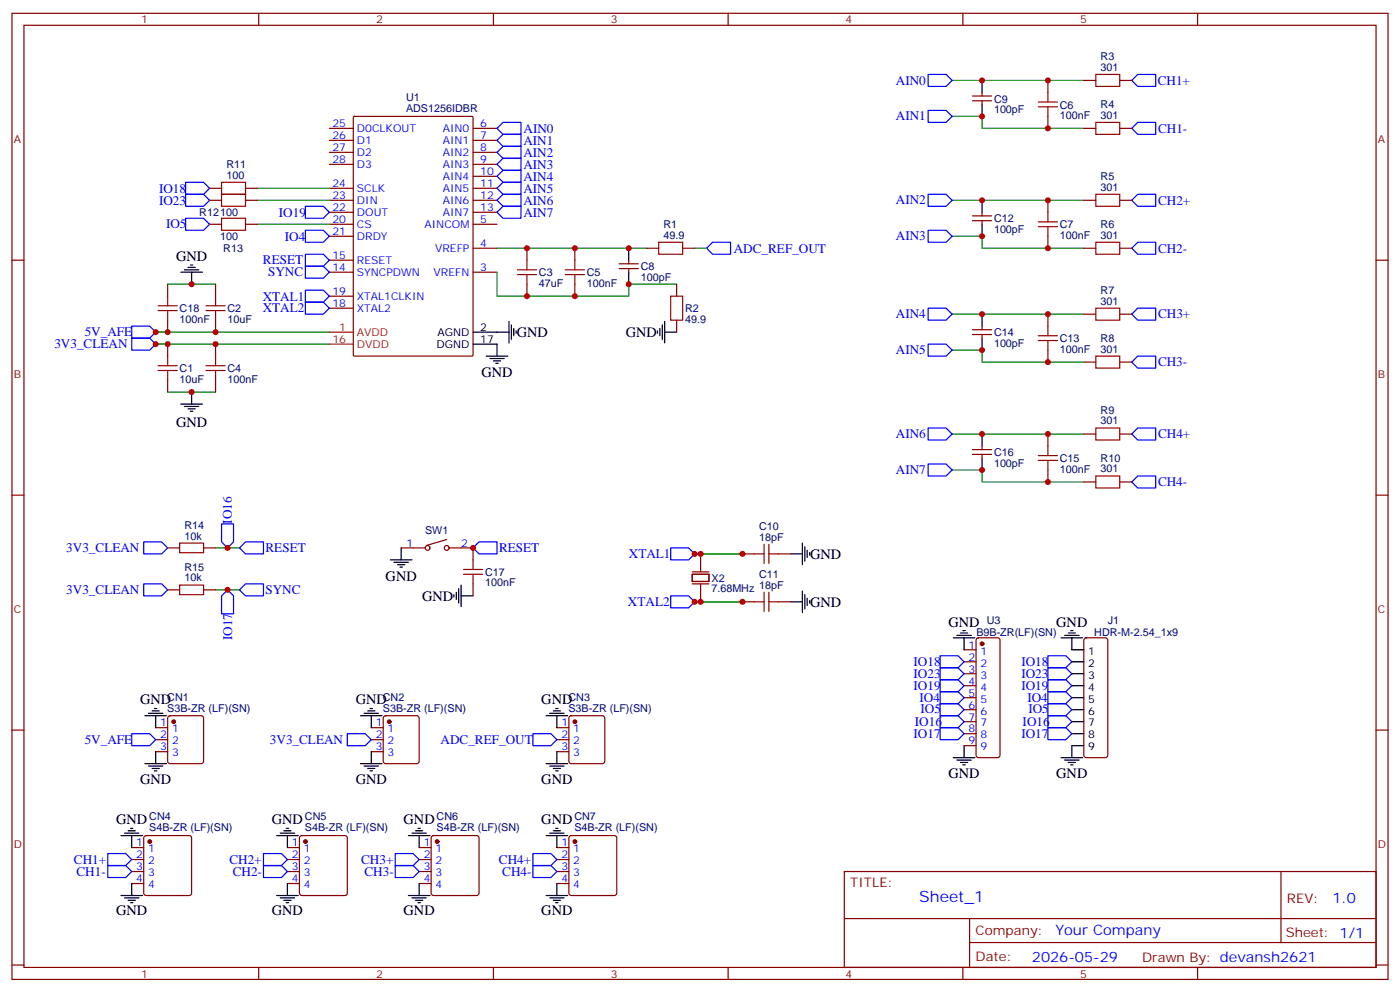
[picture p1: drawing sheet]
<svg xmlns="http://www.w3.org/2000/svg" width="412mm" height="292mm" viewBox="0 0 412 292" stroke-linecap="round" stroke-linejoin="round" font-family="sans-serif">
<g fill="none" stroke="#870000" stroke-width=".35">
<path d="M3.5 3.9h405.4v284.4h-405.4zM7.1 7.4h398.2v277.3h-398.2zM76.2 3.9v3.5M145.3 3.9v3.5M214.5 3.9v3.5M283.6 3.9v3.5M352.8 3.9v3.5M97 37.8h7.1M104.1 34.4l.3-.1h34.6l.3 .1v70.1l-.1 .3h-34.8l-.3-.2zM139.3 37.8h7.1M286.5 29.7h5.6M286.5 28.3h5.6"/>
<path d="M289.3 27.2v1.1M289.3 29.7v1M308.7 23.7v3.5M308.7 34.3v3.5M319.3 37.8h3.5M319.3 23.7h3.5M329.8 37.8h3.6M329.8 23.7h3.6M61.7 55.4h3.6M61.7 58.9h3.6M72.3 55.4h3.5M72.3 58.9h3.5"/>
<path d="M97 41.3h7.1M97 44.8h7.1M97 48.4h7.1M97 55.4h7.1M97 58.9h7.1M139.3 41.3h7.1M139.3 44.8h7.1M139.3 48.4h7.1M139.3 51.9h7.1M139.3 55.4h7.1M139.3 58.9h7.1M308.7 58.9v3.6"/>
<path d="M319.3 58.9h3.5M329.8 58.9h3.6M3.5 76.6h3.6M61.7 66h3.6M72.3 66h3.5M97 76.6h7.1M97 66h7.1M97 62.5h7.1M97 69.5h7.1M139.3 73.1h7.1M139.3 66h7.1M139.3 62.5h7.1"/>
<path d="M155.2 73.1v3.5M169.3 73.1v3.5M182.4 79.1h5.6M182.4 77.6h5.6M185.2 76.6v1M185.2 79.1v1M190.5 73.1h3.5M201.1 73.1h3.5M286.5 64.9h5.6M286.5 63.5h5.6M289.3 62.5v1M289.3 64.9v1.1"/>
<path d="M308.7 69.5v3.6M319.3 73.1h3.5M329.8 73.1h3.6M405.3 76.6h3.6M49.4 83.6v3.6M49.4 94.2v3.6M63.5 83.6v3.6M63.5 94.2v3.6M97 80.1h7.1M97 90.7h7.1M97 87.2h7.1M139.3 80.1h7.1"/>
<path d="M155.2 83.6v3.6M169.3 83.6v3.6M199.3 83.6v3.6M199.3 94.2v3.6M286.5 98.5h5.6M286.5 97h5.6M289.3 96v1M289.3 98.5v1M308.7 92.5v3.5M319.3 92.5h3.5M329.8 92.5h3.6M49.4 101.3v3.5"/>
<path d="M49.4 111.9v3.5M63.5 101.3v3.5M63.5 111.9v3.5M308.7 103v3.6M319.3 106.6h3.5M329.8 106.6h3.6M286.5 133.7h5.6M286.5 132.3h5.6M289.3 131.3v1M289.3 133.7v1.1M308.7 127.7v3.6M308.7 138.3v3.6"/>
<path d="M319.3 127.7h3.5M329.8 127.7h3.6M3.5 145.7h3.6M131.6 158.8l-6 1.7M319.3 141.9h3.5M329.8 141.9h3.6M405.3 145.7h3.6M49.4 161.3h3.5M49.4 173.6h3.5M60 161.3h3.5M60 173.6h3.5M118.2 161.3h7"/>
<path d="M132.3 161.3h7v3.5M139.3 171.8v3.6M203.9 169h4.9v2.1h-4.9zM203.9 171.8h4.9M203.9 168.3h4.9M206.4 163v5.3M206.4 171.8v5.3M218.7 163h3.5M218.7 177.1h3.5M229.3 163h3.5M229.3 177.1h3.5M284 191.2h3.5"/>
<path d="M284 194.8h3.5M284 198.3h3.5M287.7 187.9l.5-.2h5.7l.5 .2 .2 .5v33.9l-.3 .5-.4 .2h-5.7l-.5-.2-.2-.5v-33.9zM319.5 187.9l.5-.2h5.6l.5 .2 .2 .5v33.9l-.2 .5-.5 .2h-5.6l-.5-.2-.2-.5v-33.9zM3.5 214.9h3.6M45.9 214.2h3.5M45.9 217.7h3.5M49.6 210.9l.5-.3h9.2l.5 .3 .2 .4v12.7l-.3 .5-.4 .3h-9.2l-.5-.3-.2-.5v-12.7zM109.4 214.2h3.5M109.4 217.7h3.5M113.1 210.9l.5-.3h9.2l.5 .3 .2 .4v12.7l-.3 .5-.4 .3h-9.2l-.5-.3-.2-.5v-12.7zM164 214.2h3.6"/>
<path d="M164 217.7h3.6M167.8 210.9l.5-.3h9.1l.5 .3 .3 .4v12.7l-.3 .5-.5 .3h-9.1l-.5-.3-.2-.5v-12.7zM284 201.8h3.5M284 205.4h3.5M284 208.9h3.5M284 212.4h3.5M284 215.9h3.5M284 219.5h3.5M405.3 214.9h3.6M45.9 221.2h3.5M109.4 221.2h3.5M164 221.2h3.6"/>
<path d="M38.8 249.4h3.5M38.8 253h3.5M38.8 256.5h3.5M42.6 246.1l.4-.2h12.7l.5 .2 .2 .5v16.3l-.2 .5-.5 .2h-12.7l-.5-.3-.2-.4v-16.3zM84.7 249.4h3.5M84.7 253h3.5M84.7 256.5h3.5M88.4 246.1l.5-.2h12.7l.5 .2 .2 .5v16.3l-.2 .5-.5 .2h-12.7l-.5-.3-.2-.4v-16.3zM123.5 249.4h3.5M123.5 253h3.5M123.5 256.5h3.5M127.2 246.1l.5-.2h12.7l.5 .2 .2 .5v16.3l-.2 .5-.5 .2h-12.7l-.5-.3-.2-.4v-16.3z"/>
<path d="M164 249.4h3.6M164 253h3.6M164 256.5h3.6M167.8 246.1l.5-.2h12.7l.5 .2 .2 .5v16.3l-.3 .5-.4 .2h-12.7l-.5-.3-.2-.4v-16.3zM248.7 256.5h156.6v28.2h-156.6zM377.3 256.5v20.9M38.8 260h3.5M84.7 260h3.5M123.5 260h3.5M164 260h3.6M248.7 270.4h156.5M285.6 277.4h119.6"/>
<path d="M285.6 270.4v14.1M3.5 284h3.6M76.2 284.7v3.6M145.3 284.7v3.6M214.5 284.7v3.6M283.6 284.7v3.6M352.8 284.7v3.6M405.3 284h3.6"/>
<circle cx="125.9" cy="161.3" r=".71"/>
<circle cx="131.6" cy="161.3" r=".71"/>
</g>
<path d="M97 97.8h7.1M97 101.3h7.1" fill="none" stroke="#f00" stroke-width=".35"/>
<g fill="none" stroke="#000" stroke-width=".35">
<path d="M289.3 23.7v3.5M289.3 30.7v3.6M289.3 58.9v3.6M54.3 79.4h4.3M55.4 78.7h2.1M56.1 78h.7M185.2 73.1v3.5M289.3 66v3.5M53.3 80.1h6.3M56.4 80.1v3.5M139.3 97.8h10.6M149.9 94.6v6.3"/>
<path d="M150.6 95.6v4.3M151.3 96.7v2.1M152 97.4v.7M185.2 80.1v3.5M193.7 97.4v.7M194.4 96.7v2.1M195.1 95.6v4.3M195.8 97.8h3.5M195.8 94.6v6.3M289.3 92.5v3.5M289.3 99.5v3.5M53.3 118.9h6.3"/>
<path d="M54.3 119.6h4.3M56.4 115.4v3.5M139.3 101.3h7.1v3.5M143.2 104.8h6.4M144.3 105.5h4.2M145.3 106.2h2.2M146 106.9h.8M55.4 120.3h2.1M56.1 121h.7M289.3 127.7v3.6M289.3 134.8v3.5M236.4 159.8v6.4"/>
<path d="M115 164.8h6.4M116.1 165.5h4.2M117.1 166.2h2.1M117.8 166.9h.7M118.2 161.3v3.5M133.7 175v.7M134.4 174.3v2.1M135.1 173.2v4.3M135.8 175.4h3.5M135.8 172.2v6.3M232.8 163h3.6M232.8 177.1h3.6"/>
<path d="M236.4 174v6.3M237.1 160.9v4.2M237.1 175v4.2M237.8 162v2.1M237.8 176.1v2.1M238.5 162.7v.7M238.5 176.8v.7M280.8 187.7h6.4M281.9 187h4.2M282.9 186.3h2.1M283.6 185.6h.7M284 187.7v3.5"/>
<path d="M312.6 187.7h6.3M313.6 187h4.3M314.7 186.3h2.1M315.4 185.6h.7M315.7 187.7v3.5h3.6M315.7 194.8h3.6M315.7 198.3h3.6M42.7 210.6h6.3M43.7 209.9h4.3M44.8 209.2h2.1M45.5 208.5h.7M45.9 210.6v3.6"/>
<path d="M106.2 210.6h6.3M107.2 209.9h4.3M108.3 209.2h2.1M109 208.5h.7M109.4 210.6v3.6M160.9 210.6h6.3M161.9 209.9h4.3M163 209.2h2.1M163.7 208.5h.7M164 210.6v3.6M284 219.5v3.5M315.7 201.8h3.6"/>
<path d="M315.7 205.4h3.6M315.7 208.9h3.6M315.7 212.4h3.6M315.7 215.9h3.6M319.3 219.5h-3.6v3.5M42.7 224.8h6.3M43.7 225.5h4.3M44.8 226.2h2.1M45.5 226.9h.7M45.9 221.2v3.6M106.2 224.8h6.3M107.2 225.5h4.3"/>
<path d="M108.3 226.2h2.1M109 226.9h.7M109.4 221.2v3.6M160.9 224.8h6.3M161.9 225.5h4.3M163 226.2h2.1M163.7 226.9h.7M164 221.2v3.6M280.8 223h6.4M281.9 223.7h4.2M282.9 224.4h2.1M283.6 225.1h.7"/>
<path d="M312.6 223h6.3M313.6 223.7h4.3M314.7 224.4h2.1M315.4 225.1h.7M35.6 245.9h6.4M36.7 245.2h4.2M37.7 244.5h2.2M38.5 243.8h.7M38.8 245.9v3.5M81.5 245.9h6.3M82.5 245.2h4.3M83.6 244.5h2.1"/>
<path d="M84.3 243.8h.7M84.7 245.9v3.5M120.3 245.9h6.3M121.4 245.2h4.2M122.4 244.5h2.1M123.1 243.8h.7M123.5 245.9v3.5M160.9 245.9h6.3M161.9 245.2h4.3M163 244.5h2.1M163.7 243.8h.7M164 245.9v3.5"/>
<path d="M35.6 263.6h6.4M36.7 264.3h4.2M37.7 265h2.2M38.5 265.7h.7M38.8 260v3.6M81.5 263.6h6.3M82.5 264.3h4.3M83.6 265h2.1M84.3 265.7h.7M84.7 260v3.6M120.3 263.6h6.3M121.4 264.3h4.2"/>
<path d="M122.4 265h2.1M123.1 265.7h.7M123.5 260v3.6M160.9 263.6h6.3M161.9 264.3h4.3M163 265h2.1M163.7 265.7h.7M164 260v3.6"/>
</g>
<g fill="none" stroke="#a10000" stroke-width=".35">
<path d="M305.9 31.4h5.6M305.9 30h5.6M308.7 27.2v2.8M308.7 31.4v2.9M322.8 21.9h7v3.5h-7zM322.8 36h7v3.5h-7zM65.3 53.7h7v3.5h-7zM65.3 57.2h7v3.5h-7zM322.8 57.2h7v3.5h-7zM65.3 64.2h7v3.6h-7zM152.4 79.4h5.6M155.2 76.6v2.8"/>
<path d="M166.5 79.4h5.7M169.3 76.6v2.8M194 71.3h7.1v3.5h-7.1zM305.9 66.7h5.6M305.9 65.3h5.6M308.7 62.5v2.8M308.7 66.7v2.8M322.8 71.3h7v3.5h-7zM46.6 91.4h5.6M46.6 90h5.6M49.4 87.2v2.8M49.4 91.4v2.8"/>
<path d="M60.7 91.4h5.6M60.7 90h5.6M63.5 87.2v2.8M63.5 91.4v2.8M152.4 80.8h5.6M155.2 80.8v2.8M166.5 80.8h5.7M169.3 80.8v2.8M197.6 87.2h3.5v7h-3.5zM305.9 98.8h5.6M308.7 96v2.8M322.8 90.7h7v3.5h-7z"/>
<path d="M46.6 109h5.6M46.6 107.6h5.6M49.4 104.8v2.8M49.4 109v2.9M60.7 109h5.6M60.7 107.6h5.6M63.5 104.8v2.8M63.5 109v2.9M305.9 100.2h5.6M308.7 100.2v2.8M322.8 104.8h7v3.5h-7zM305.9 135.5h5.6"/>
<path d="M305.9 134.1h5.6M308.7 131.3v2.8M308.7 135.5v2.8M322.8 126h7v3.5h-7zM52.9 159.8h7.1v2.9h-7.1zM322.8 140.1h7v3.5h-7zM52.9 172.2h7.1v2.8h-7.1zM136.5 169h5.7M136.5 167.6h5.7M139.3 164.8v2.8M139.3 169v2.8M222.2 163h2.9"/>
<path d="M222.2 177.1h2.9M225.1 160.2v5.6M225.1 174.3v5.7M226.5 163h2.8M226.5 160.2v5.6M226.5 174.3v5.7M226.5 177.1h2.8"/>
</g>
<g fill="none" stroke="#008700" stroke-width=".35">
<path d="M280.5 34.3h8.8v3.5h30M280.5 23.7h38.8M75.8 58.9h21.2M75.8 55.4h21.2M280.5 58.9h38.8M75.8 66h21.2M146.4 73.1h44.1M204.6 73.1h3.5M280.5 69.5h8.8v3.6h30M45.9 97.8h51.1M49.4 83.6h14.1M146.4 80.1v7.1h38.8v-3.6h14.1"/>
<path d="M280.5 92.5h38.8M45.9 101.3h51.1M49.4 115.4h14.1M280.5 103h8.8v3.6h30M280.5 138.3h8.8v3.6h30M280.5 127.7h38.8M63.5 161.3h7.1M63.5 173.6h7.1M204.6 163h14.1M204.6 177.1h14.1"/>
</g>
<g fill="none" stroke="#00f" stroke-width=".35">
<path d="M148.2 36h5.3v3.5h-5.3l-1.8-1.7zM273.4 21.9h5.3l1.8 1.8-1.8 1.7h-5.3zM273.4 32.5h5.3l1.8 1.8-1.8 1.7h-5.3zM333.4 23.7l1.7-1.8h5.3v3.5h-5.3zM333.4 37.8l1.7-1.8h5.3v3.5h-5.3zM54.7 53.7h5.3l1.7 1.7-1.7 1.8h-5.3zM54.7 57.2h5.3l1.7 1.7-1.7 1.8h-5.3zM146.4 41.3l1.8-1.8h5.3v3.6h-5.3zM146.4 44.8l1.8-1.7h5.3v3.5h-5.3zM146.4 48.4l1.8-1.8h5.3v3.5h-5.3zM146.4 51.9l1.8-1.8h5.3v3.6h-5.3zM146.4 58.9l1.8-1.7h5.3v3.5h-5.3z"/>
<path d="M148.2 53.7h5.3v3.5h-5.3l-1.8-1.8zM273.4 57.2h5.3l1.8 1.7-1.8 1.8h-5.3zM333.4 58.9l1.7-1.7h5.3v3.5h-5.3zM54.7 64.2h5.3l1.7 1.8-1.7 1.8h-5.3zM90 60.7h5.2l1.8 1.8-1.8 1.7h-5.2zM90 67.8h5.2l1.8 1.7-1.8 1.8h-5.2zM90 74.8h5.2l1.8 1.8-1.8 1.8h-5.2zM90 78.4h5.2l1.8 1.7-1.8 1.8h-5.2zM146.4 62.5l1.8-1.8h5.3v3.5h-5.3zM208.1 73.1l1.8-1.8h5.3v3.5h-5.3zM273.4 67.8h5.3l1.8 1.7-1.8 1.8h-5.3zM333.4 73.1l1.7-1.8h5.3v3.5h-5.3z"/>
<path d="M38.8 96h5.3l1.8 1.8-1.8 1.7h-5.3zM38.8 99.5h5.3l1.8 1.8-1.8 1.7h-5.3zM90 85.4h5.2l1.8 1.8-1.8 1.7h-5.2zM90 88.9h5.2l1.8 1.8-1.8 1.8h-5.2zM273.4 90.7h5.3l1.8 1.8-1.8 1.7h-5.3zM333.4 92.5l1.7-1.8h5.3v3.5h-5.3zM273.4 101.3h5.3l1.8 1.7-1.8 1.8h-5.3zM333.4 106.6l1.7-1.8h5.3v3.5h-5.3zM273.4 126h5.3l1.8 1.7-1.8 1.8h-5.3zM273.4 136.6h5.3l1.8 1.7-1.8 1.8h-5.3zM333.4 127.7l1.7-1.7h5.3v3.5h-5.3zM42.3 159.5h5.3l1.8 1.8-1.8 1.7h-5.3z"/>
<path d="M65.3 154.2h3.5v5.3l-1.8 1.8-1.7-1.8zM333.4 141.9l1.7-1.8h5.3v3.5h-5.3zM42.3 171.8h5.3l1.8 1.8-1.8 1.8h-5.3zM65.3 175.4l1.7-1.8 1.8 1.8v5.3h-3.5zM70.6 161.3l1.7-1.8h5.3v3.5h-5.3zM70.6 173.6l1.7-1.8h5.3v3.6h-5.3zM139.3 161.3l1.8-1.8h5.3v3.5h-5.3zM197.6 161.3h5.2l1.8 1.7-1.8 1.8h-5.2zM197.6 175.4h5.2l1.8 1.7-1.8 1.8h-5.2zM276.9 193h5.3l1.8 1.8-1.8 1.7h-5.3zM276.9 196.5h5.3l1.8 1.8-1.8 1.8h-5.3zM308.7 196.5h5.3l1.7 1.8-1.7 1.8h-5.3z"/>
<path d="M308.7 193h5.3l1.7 1.8-1.7 1.7h-5.3zM38.8 215.9h5.3l1.8 1.8-1.8 1.8h-5.3zM102.3 215.9h5.3l1.8 1.8-1.8 1.8h-5.3zM157 215.9h5.3l1.7 1.8-1.7 1.8h-5.3zM276.9 200.1h5.3l1.8 1.7-1.8 1.8h-5.3zM276.9 210.6h5.3l1.8 1.8-1.8 1.8h-5.3zM276.9 214.2h5.3l1.8 1.7-1.8 1.8h-5.3zM276.9 203.6h5.3l1.8 1.8-1.8 1.7h-5.3zM276.9 207.1h5.3l1.8 1.8-1.8 1.7h-5.3zM308.7 210.6h5.3l1.7 1.8-1.7 1.8h-5.3zM308.7 200.1h5.3l1.7 1.7-1.7 1.8h-5.3zM308.7 214.2h5.3l1.7 1.7-1.7 1.8h-5.3z"/>
<path d="M308.7 203.6h5.3l1.7 1.8-1.7 1.7h-5.3zM308.7 207.1h5.3l1.7 1.8-1.7 1.7h-5.3zM31.7 251.2h5.3l1.8 1.8-1.8 1.7h-5.3zM31.7 254.7h5.3l1.8 1.8-1.8 1.8h-5.3zM77.6 251.2h5.3l1.8 1.8-1.8 1.7h-5.3zM77.6 254.7h5.3l1.8 1.8-1.8 1.8h-5.3zM116.4 251.2h5.3l1.8 1.8-1.8 1.7h-5.3zM116.4 254.7h5.3l1.8 1.8-1.8 1.8h-5.3zM157 251.2h5.3l1.7 1.8-1.7 1.7h-5.3zM157 254.7h5.3l1.7 1.8-1.7 1.8h-5.3z"/>
</g>
<g fill="#870000" stroke="#870000" stroke-width=".35">
<circle cx="51.2" cy="212.4" r=".53"/>
<circle cx="114.7" cy="212.4" r=".53"/>
<circle cx="169.3" cy="212.4" r=".53"/>
<circle cx="44.1" cy="247.7" r=".53"/>
<circle cx="90" cy="247.7" r=".53"/>
<circle cx="128.8" cy="247.7" r=".53"/>
<circle cx="169.3" cy="247.7" r=".53"/>
<circle cx="289.3" cy="189.5" r=".53"/>
</g>
<g fill="#c00">
<circle cx="45.9" cy="97.8" r=".88"/>
<circle cx="45.9" cy="101.3" r=".88"/>
<circle cx="49.4" cy="101.3" r=".88"/>
<circle cx="49.4" cy="97.8" r=".88"/>
<circle cx="56.4" cy="83.6" r=".88"/>
<circle cx="56.4" cy="115.4" r=".88"/>
<circle cx="204.6" cy="163" r=".88"/>
<circle cx="204.6" cy="177.1" r=".88"/>
<circle cx="155.2" cy="73.1" r=".88"/>
<circle cx="155.2" cy="87.2" r=".88"/>
<circle cx="67" cy="161.3" r=".88"/>
<circle cx="67" cy="173.6" r=".88"/>
<circle cx="63.5" cy="101.3" r=".88"/>
<circle cx="169.3" cy="87.2" r=".88"/>
<circle cx="169.3" cy="73.1" r=".88"/>
<circle cx="308.7" cy="37.8" r=".88"/>
<circle cx="308.7" cy="23.7" r=".88"/>
<circle cx="308.7" cy="73.1" r=".88"/>
<circle cx="308.7" cy="58.9" r=".88"/>
<circle cx="308.7" cy="106.6" r=".88"/>
<circle cx="308.7" cy="92.5" r=".88"/>
<circle cx="308.7" cy="141.9" r=".88"/>
<circle cx="308.7" cy="127.7" r=".88"/>
<circle cx="139.3" cy="161.3" r=".88"/>
<circle cx="185.2" cy="83.6" r=".88"/>
<circle cx="185.2" cy="73.1" r=".88"/>
<circle cx="289.3" cy="34.3" r=".88"/>
<circle cx="289.3" cy="23.7" r=".88"/>
<circle cx="289.3" cy="69.5" r=".88"/>
<circle cx="289.3" cy="58.9" r=".88"/>
<circle cx="289.3" cy="103" r=".88"/>
<circle cx="289.3" cy="92.5" r=".88"/>
<circle cx="289.3" cy="138.3" r=".88"/>
<circle cx="289.3" cy="127.7" r=".88"/>
<circle cx="218.7" cy="163" r=".88"/>
<circle cx="218.7" cy="177.1" r=".88"/>
<circle cx="63.5" cy="97.8" r=".88"/>
<circle cx="206.4" cy="163" r=".88"/>
<circle cx="206.4" cy="177.1" r=".88"/>
</g>
<text font-size="4.6" fill="#00f" x="270.8" y="265.5">Sheet_1</text>
<g font-size="4.2">
<text x="51.9" y="76.9">GND</text>
<text x="152.2" y="99.2">GND</text>
<text x="184.3" y="99.2">GND</text>
<text x="141.8" y="110.9">GND</text>
<text x="51.9" y="125.6">GND</text>
<text x="238.7" y="164.4">GND</text>
<text x="113.6" y="170.9">GND</text>
<text x="124.4" y="176.8">GND</text>
<text x="238.7" y="178.5">GND</text>
<text x="279.4" y="184.5">GND</text>
<text x="311.1" y="184.5">GND</text>
<text x="41.3" y="207.3">GND</text>
<text x="104.8" y="207.3">GND</text>
<text x="159.5" y="207.3">GND</text>
<text x="41.3" y="230.9">GND</text>
<text x="104.8" y="230.9">GND</text>
<text x="159.5" y="230.9">GND</text>
<text x="279.4" y="229.1">GND</text>
<text x="311.1" y="229.1">GND</text>
<text x="34.2" y="242.6">GND</text>
<text x="80.1" y="242.6">GND</text>
<text x="118.9" y="242.6">GND</text>
<text x="159.5" y="242.6">GND</text>
<text x="34.2" y="269.2">GND</text>
<text x="80.1" y="269.2">GND</text>
<text x="118.9" y="269.2">GND</text>
<text x="159.5" y="269.2">GND</text>
</g>
<g font-size="4.2" fill="#00f">
<text x="392.5" y="265.8">1.0</text>
<text x="310.9" y="275.3">Your Company</text>
<text x="304" y="283.1">2026-05-29</text>
</g>
<g font-size="3.9" fill="#00f">
<text x="263.9" y="24.9">AIN0</text>
<text x="341" y="25">CH1+</text>
<text x="263.9" y="35.4">AIN1</text>
<text x="154.2" y="39.1">AIN0</text>
<text x="341.1" y="39">CH1-</text>
<text x="154.2" y="42.8">AIN1</text>
<text x="154.2" y="46.3">AIN2</text>
<text x="154.2" y="49.8">AIN3</text>
<text x="154.2" y="53.3">AIN4</text>
<text x="46.9" y="56.7">IO18</text>
<text x="154.2" y="56.9">AIN5</text>
<text x="46.9" y="60.2">IO23</text>
<text x="82.1" y="63.7">IO19</text>
<text x="154.2" y="60.4">AIN6</text>
<text x="154.2" y="63.9">AIN7</text>
<text x="263.9" y="60.1">AIN2</text>
<text x="341.1" y="60.2">CH2+</text>
<text x="48.9" y="67.1">IO5</text>
<text x="83.9" y="70.8">IO4</text>
<text x="263.9" y="70.7">AIN3</text>
<text x="77.5" y="77.8">RESET</text>
<text x="216.2" y="74.3">ADC_REF_OUT</text>
<text x="341.1" y="74.3">CH2-</text>
<text x="79" y="81.4">SYNC</text>
<text x="77.4" y="88.4">XTAL1</text>
<text x="77.4" y="91.9">XTAL2</text>
<text x="263.9" y="93.6">AIN4</text>
<text x="341.1" y="93.7">CH3+</text>
<text x="25" y="99">5V_AFE</text>
<text x="16" y="102.5">3V3_CLEAN</text>
<text x="263.9" y="104.2">AIN5</text>
<text x="341.1" y="107.8">CH3-</text>
<text x="263.9" y="128.9">AIN6</text>
<text x="341.1" y="129">CH4+</text>
<text x="263.9" y="139.5">AIN7</text>
<text x="341.1" y="143.1">CH4-</text>
<text x="68.3" y="154.1" transform="rotate(-90 68.3 154.1)">IO16</text>
<text x="19.5" y="162.5">3V3_CLEAN</text>
<text x="78.2" y="162.5">RESET</text>
<text x="147" y="162.5">RESET</text>
<text x="185.2" y="164.3">XTAL1</text>
<text x="19.5" y="174.9">3V3_CLEAN</text>
<text x="78.2" y="175">SYNC</text>
<text x="185" y="178.3">XTAL2</text>
<text x="68.4" y="188.5" transform="rotate(-90 68.4 188.5)">IO17</text>
<text x="269.1" y="196">IO18</text>
<text x="300.9" y="196">IO18</text>
<text x="269.1" y="199.5">IO23</text>
<text x="269.1" y="203.1">IO19</text>
<text x="300.9" y="199.5">IO23</text>
<text x="300.9" y="203.1">IO19</text>
<text x="270.9" y="206.6">IO4</text>
<text x="271.2" y="209.9">IO5</text>
<text x="302.6" y="206.6">IO4</text>
<text x="302.9" y="209.9">IO5</text>
<text x="269.5" y="213.8">IO16</text>
<text x="301.2" y="213.8">IO16</text>
<text x="25" y="219">5V_AFE</text>
<text x="79.5" y="219">3V3_CLEAN</text>
<text x="129.8" y="219">ADC_REF_OUT</text>
<text x="269.1" y="217.3">IO17</text>
<text x="300.9" y="217.3">IO17</text>
<text x="21.8" y="254.2">CH1+</text>
<text x="22.5" y="257.8">CH1-</text>
<text x="67.6" y="254.3">CH2+</text>
<text x="68.6" y="257.9">CH2-</text>
<text x="106.4" y="254.3">CH3+</text>
<text x="107.4" y="257.9">CH3-</text>
<text x="147" y="254.3">CH4+</text>
<text x="147.9" y="257.9">CH4-</text>
</g>
<g font-size="3.9" fill="#800">
<text x="250.5" y="261.1">TITLE:</text>
<text x="379.1" y="265.8">REV:</text>
<text x="287.4" y="275.3">Company:</text>
<text x="378.7" y="275.9">Sheet: 1/1</text>
<text x="287.4" y="283">Date:</text>
<text x="336.4" y="283.1">Drawn By: devansh2621</text>
</g>
<g font-size="3.2" fill="#800">
<text x="41.6" y="6.9">1</text>
<text x="110.8" y="6.9">2</text>
<text x="179.9" y="6.9">3</text>
<text x="249.1" y="6.9">4</text>
<text x="318.2" y="6.9">5</text>
<text x="4.1" y="42">A</text>
<text x="405.9" y="42">A</text>
<text x="4.1" y="111.2">B</text>
<text x="405.9" y="111.2">B</text>
<text x="4.1" y="180.3">C</text>
<text x="405.9" y="180.3">C</text>
<text x="4.1" y="249.4">D</text>
<text x="405.9" y="249.4">D</text>
<text x="41.6" y="287.7">1</text>
<text x="110.8" y="287.7">2</text>
<text x="179.9" y="287.7">3</text>
<text x="249.1" y="287.7">4</text>
<text x="318.2" y="287.7">5</text>
</g>
<g font-size="3.2" fill="#000080">
<text x="324.2" y="17.8">R3</text>
<text x="324.2" y="20.8">301</text>
<text x="119.6" y="29.7">U1</text>
<text x="119.6" y="32.9">ADS1256IDBR</text>
<text x="292.8" y="33.2">100pF</text>
<text x="292.8" y="30.2">C9</text>
<text x="312.2" y="35">100nF</text>
<text x="312.2" y="31.9">C6</text>
<text x="324.2" y="35">301</text>
<text x="324.2" y="31.9">R4</text>
<text x="66.7" y="52.6">100</text>
<text x="66.7" y="49.4">R11</text>
<text x="324.2" y="53.1">R5</text>
<text x="324.2" y="56.1">301</text>
<text x="58.7" y="63.6">R12100</text>
<text x="292.8" y="65.5">C12</text>
<text x="64.8" y="70.7">100</text>
<text x="195.4" y="70.2">49.9</text>
<text x="195.4" y="67">R1</text>
<text x="292.8" y="68.5">100pF</text>
<text x="312.2" y="70.3">100nF</text>
<text x="312.2" y="67.2">C7</text>
<text x="324.2" y="70.2">301</text>
<text x="324.2" y="67.2">R6</text>
<text x="65.8" y="74.2">R13</text>
<text x="158.7" y="81.3">C3</text>
<text x="172.9" y="81.3">C5</text>
<text x="188.7" y="82.6">100pF</text>
<text x="188.7" y="79.6">C8</text>
<text x="158.7" y="84.5">47uF</text>
<text x="172.9" y="84.4">100nF</text>
<text x="324.2" y="89.6">301</text>
<text x="324.2" y="86.6">R7</text>
<text x="52.9" y="95">100nF</text>
<text x="52.9" y="91.9">C18</text>
<text x="67" y="95">10uF</text>
<text x="67" y="91.8">C2</text>
<text x="201.8" y="95">49.9</text>
<text x="201.8" y="91.8">R2</text>
<text x="292.8" y="99">C14</text>
<text x="312.2" y="100.7">C13</text>
<text x="324.2" y="100.7">R8</text>
<text x="292.8" y="102">100pF</text>
<text x="312.2" y="103.8">100nF</text>
<text x="324.2" y="103.8">301</text>
<text x="52.9" y="112.6">10uF</text>
<text x="52.9" y="109.5">C1</text>
<text x="67" y="112.6">100nF</text>
<text x="67" y="109.5">C4</text>
<text x="324.2" y="124.9">301</text>
<text x="324.2" y="121.8">R9</text>
<text x="292.8" y="137.3">100pF</text>
<text x="292.8" y="134.2">C16</text>
<text x="312.2" y="136">C15</text>
<text x="324.2" y="136">R10</text>
<text x="312.2" y="139.1">100nF</text>
<text x="324.2" y="139">301</text>
<text x="54.3" y="155.6">R14</text>
<text x="54.3" y="158.8">10k</text>
<text x="125.2" y="157.2">SW1</text>
<text x="223.6" y="159.1">18pF</text>
<text x="223.6" y="156.1">C10</text>
<text x="54.3" y="168">R15</text>
<text x="54.3" y="171.1">10k</text>
<text x="142.9" y="172.6">100nF</text>
<text x="142.9" y="169.5">C17</text>
<text x="209.6" y="171.2">X2</text>
<text x="223.6" y="173.2">18pF</text>
<text x="223.6" y="170.2">C11</text>
<text x="209.5" y="174.4">7.68MHz</text>
<text x="290.7" y="183.6">U3</text>
<text x="326.3" y="183.6">J1</text>
<text x="287.6" y="187.1">B9B-ZR(LF)(SN)</text>
<text x="322.3" y="187.1">HDR-M-2.54_1x9</text>
<text x="49.3" y="209.5">S3B-ZR (LF)(SN)</text>
<text x="49.3" y="206.3">CN1</text>
<text x="112.8" y="209.5">S3B-ZR (LF)(SN)</text>
<text x="112.8" y="206.3">CN2</text>
<text x="167.5" y="209.5">S3B-ZR (LF)(SN)</text>
<text x="167.5" y="206.3">CN3</text>
<text x="44" y="244.7">S4B-ZR (LF)(SN)</text>
<text x="44" y="241.4">CN4</text>
<text x="89.8" y="244.7">S4B-ZR (LF)(SN)</text>
<text x="89.8" y="241.4">CN5</text>
<text x="128.6" y="244.7">S4B-ZR (LF)(SN)</text>
<text x="128.6" y="241.4">CN6</text>
<text x="169.2" y="244.7">S4B-ZR (LF)(SN)</text>
<text x="169.2" y="241.4">CN7</text>
</g>
<g font-size="3.2" fill="#00f">
<text x="97.9" y="37.4">25</text>
<text x="97.9" y="41">26</text>
<text x="105.1" y="38.8">D0CLKOUT</text>
<text x="130.4" y="38.8">AIN0</text>
<text x="141.5" y="37.4">6</text>
<text x="141.5" y="41">7</text>
<text x="97.9" y="44.5">27</text>
<text x="105.1" y="42.4">D1</text>
<text x="105.1" y="45.9">D2</text>
<text x="130.4" y="42.4">AIN1</text>
<text x="130.4" y="45.9">AIN2</text>
<text x="141.5" y="44.5">8</text>
<text x="97.9" y="48">28</text>
<text x="105.1" y="49.4">D3</text>
<text x="130.4" y="49.4">AIN3</text>
<text x="130.4" y="53">AIN4</text>
<text x="141.5" y="48">9</text>
<text x="141.5" y="51.5">10</text>
<text x="97.9" y="58.6">23</text>
<text x="97.9" y="55.1">24</text>
<text x="105.1" y="56.5">SCLK</text>
<text x="130.4" y="56.5">AIN5</text>
<text x="141.5" y="55.1">11</text>
<text x="141.5" y="58.6">12</text>
<text x="97.9" y="65.7">20</text>
<text x="97.9" y="62.1">22</text>
<text x="105.1" y="63.5">DOUT</text>
<text x="105.1" y="60">DIN</text>
<text x="130.4" y="60">AIN6</text>
<text x="130.4" y="63.5">AIN7</text>
<text x="141.5" y="65.7">5</text>
<text x="141.5" y="62.1">13</text>
<text x="97.9" y="69.2">21</text>
<text x="105.1" y="67.1">CS</text>
<text x="105.1" y="70.6">DRDY</text>
<text x="125" y="67.1">AINCOM</text>
<text x="97.9" y="76.2">15</text>
<text x="105.1" y="77.6">RESET</text>
<text x="128.2" y="74.1">VREFP</text>
<text x="141.5" y="72.7">4</text>
<text x="97.9" y="79.8">14</text>
<text x="105.1" y="81.2">SYNCPDWN</text>
<text x="127.7" y="81.2">VREFN</text>
<text x="141.5" y="79.8">3</text>
<text x="97.9" y="86.8">19</text>
<text x="105.1" y="88.2">XTAL1CLKIN</text>
<text x="97.9" y="90.3">18</text>
<text x="105.1" y="91.8">XTAL2</text>
<text x="119.7" y="160.9">1</text>
<text x="135.8" y="160.9">2</text>
<text x="285.3" y="190.9">1</text>
<text x="285.3" y="194.4">2</text>
<text x="285.3" y="197.9">3</text>
<text x="288.8" y="192.7">1</text>
<text x="288.8" y="196.2">2</text>
<text x="285.3" y="201.5">4</text>
<text x="288.8" y="199.7">3</text>
<text x="288.8" y="203.2">4</text>
<text x="285.3" y="205">5</text>
<text x="285.3" y="208.5">6</text>
<text x="288.8" y="206.8">5</text>
<text x="47.2" y="213.8">1</text>
<text x="50.7" y="215.6">1</text>
<text x="110.7" y="213.8">1</text>
<text x="114.2" y="215.6">1</text>
<text x="165.4" y="213.8">1</text>
<text x="168.9" y="215.6">1</text>
<text x="285.3" y="212.1">7</text>
<text x="285.3" y="215.6">8</text>
<text x="288.8" y="210.3">6</text>
<text x="288.8" y="213.8">7</text>
<text x="47.2" y="217.3">2</text>
<text x="47.2" y="220.9">3</text>
<text x="50.7" y="219.1">2</text>
<text x="110.7" y="217.3">2</text>
<text x="110.7" y="220.9">3</text>
<text x="114.2" y="219.1">2</text>
<text x="165.4" y="217.3">2</text>
<text x="165.4" y="220.9">3</text>
<text x="168.9" y="219.1">2</text>
<text x="285.3" y="219.1">9</text>
<text x="288.8" y="217.3">8</text>
<text x="288.8" y="220.9">9</text>
<text x="50.7" y="222.6">3</text>
<text x="114.2" y="222.6">3</text>
<text x="168.9" y="222.6">3</text>
<text x="40.1" y="249.1">1</text>
<text x="43.6" y="250.9">1</text>
<text x="86" y="249.1">1</text>
<text x="89.5" y="250.9">1</text>
<text x="124.8" y="249.1">1</text>
<text x="128.3" y="250.9">1</text>
<text x="165.4" y="249.1">1</text>
<text x="168.9" y="250.9">1</text>
<text x="40.1" y="252.6">2</text>
<text x="40.1" y="256.2">3</text>
<text x="43.6" y="254.4">2</text>
<text x="43.6" y="257.9">3</text>
<text x="86" y="252.6">2</text>
<text x="86" y="256.2">3</text>
<text x="89.5" y="254.4">2</text>
<text x="89.5" y="257.9">3</text>
<text x="124.8" y="252.6">2</text>
<text x="124.8" y="256.2">3</text>
<text x="128.3" y="254.4">2</text>
<text x="128.3" y="257.9">3</text>
<text x="165.4" y="252.6">2</text>
<text x="165.4" y="256.2">3</text>
<text x="168.9" y="254.4">2</text>
<text x="168.9" y="257.9">3</text>
<text x="40.1" y="259.7">4</text>
<text x="43.6" y="261.4">4</text>
<text x="86" y="259.7">4</text>
<text x="89.5" y="261.4">4</text>
<text x="124.8" y="259.7">4</text>
<text x="128.3" y="261.4">4</text>
<text x="165.4" y="259.7">4</text>
<text x="168.9" y="261.4">4</text>
</g>
<g font-size="3.2" fill="#f00">
<text x="97.9" y="100.9">16</text>
<text x="99.9" y="97.4">1</text>
<text x="105.1" y="98.8">AVDD</text>
<text x="105.1" y="102.3">DVDD</text>
</g>
<g font-size="3.2">
<text x="128.8" y="98.8">AGND</text>
<text x="141.5" y="97.4">2</text>
<text x="141.5" y="100.9">17</text>
<text x="128.6" y="102.3">DGND</text>
<text x="320.6" y="192.7">1</text>
<text x="320.6" y="196.2">2</text>
<text x="320.6" y="199.7">3</text>
<text x="320.6" y="203.2">4</text>
<text x="320.6" y="206.8">5</text>
<text x="320.6" y="210.3">6</text>
<text x="320.6" y="213.8">7</text>
<text x="320.6" y="217.3">8</text>
<text x="320.6" y="220.9">9</text>
</g>
</svg>
